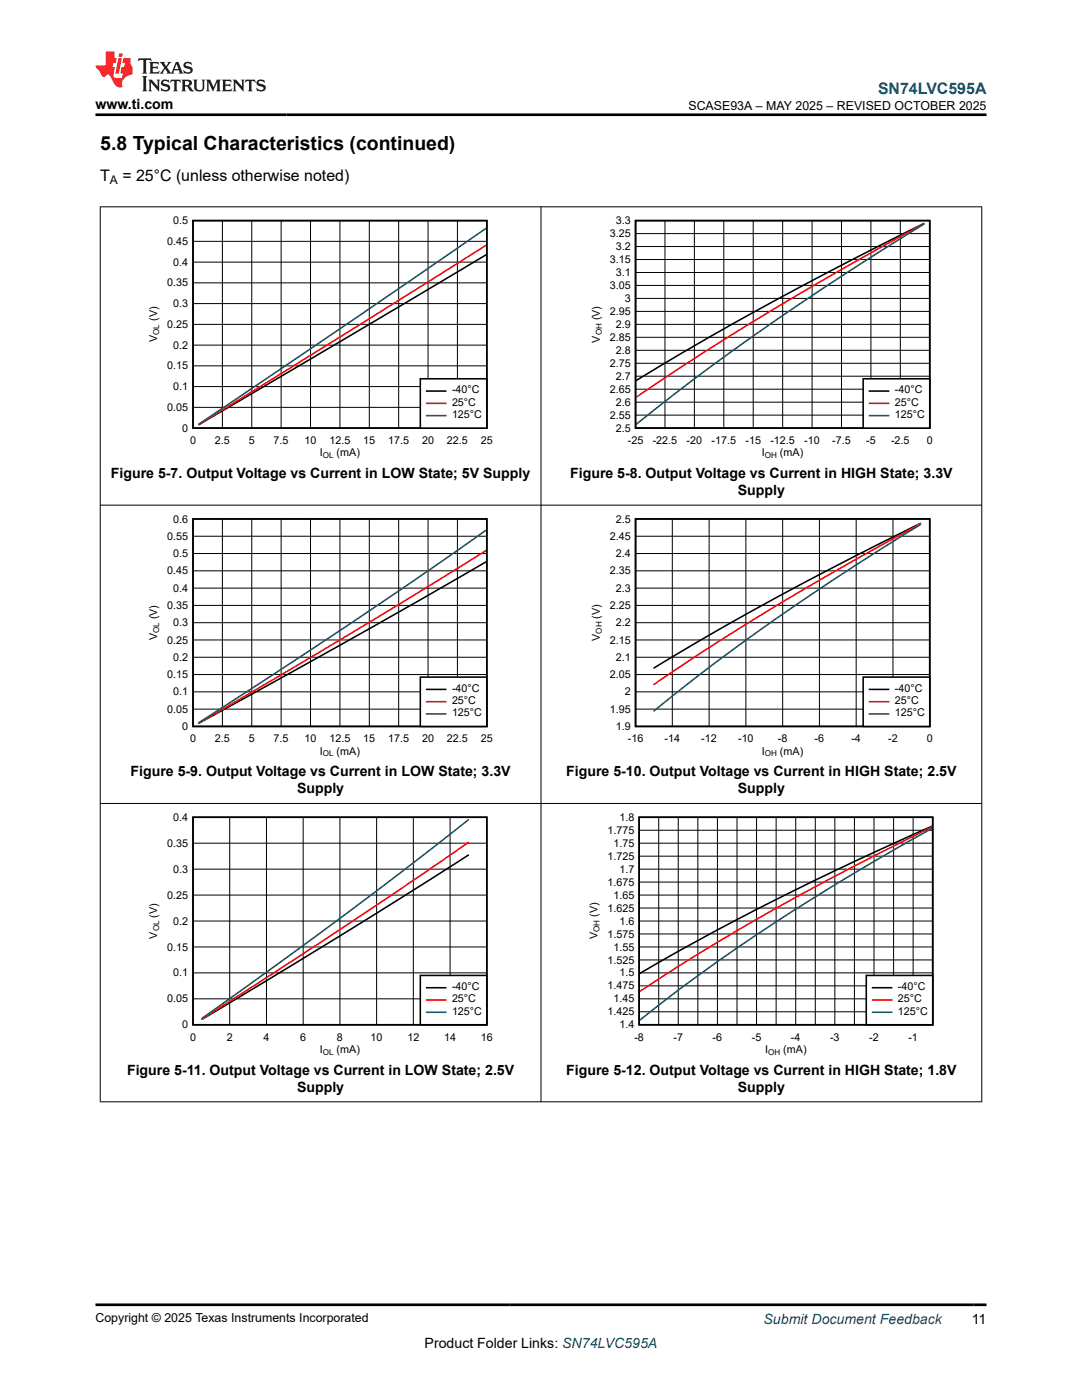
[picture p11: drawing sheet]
<svg xmlns="http://www.w3.org/2000/svg" width="216mm" height="279mm" viewBox="0 0 216 279" stroke-linecap="round" stroke-linejoin="round" font-family="sans-serif">
<path d="M38.5 44h58.6v41.4h-58.6zM97 50.9l-57.3 33.9" fill="none" stroke="#000" stroke-width=".31"/>
<g fill="none" stroke="#000" stroke-width=".2">
<path d="M38.5 56.5h58.6M38.5 52.3h58.6M38.5 48.2h58.6M44.4 44v41.4M50.2 44v41.4M56.1 44v41.4M62 44v41.4M67.8 44v41.4M73.7 44v41.4M79.6 44v41.4M85.4 44v41.4M91.3 44v41.4"/>
<path d="M38.5 77.2h58.6M38.5 73h58.6M38.5 68.9h58.6M38.5 64.7h58.6M38.5 60.6h58.6M38.5 81.3h58.6"/>
</g>
<path d="M97 49l-57.3 35.7" fill="none" stroke="#f00" stroke-width=".31"/>
<path d="M97 45.6l-26.8 18.4-30.5 20.6" fill="none" stroke="#105465" stroke-width=".31"/>
<path d="M83.9 75.6h13.2v9.8h-13.2z" fill-rule="evenodd" fill="#fff"/>
<path d="M126.8 44h58.7v41.4h-58.7zM184.3 44.6l-14 7.1-15.3 8.1-12.9 7.2-15.1 8.9M83.9 75.6h13.2v9.8h-13.2zM85.1 78h3.8" fill="none" stroke="#000" stroke-width=".31"/>
<path d="M184.3 44.7l-15.2 8.4-15.3 8.9-12.9 8-13.9 9.3M85.1 80.5h3.8" fill="none" stroke="#f00" stroke-width=".31"/>
<path d="M184.3 44.7l-15.2 9.7-14.1 9.4a445.4 445.4 0 0 0-28 20.9M85.1 82.9h3.8" fill="none" stroke="#105465" stroke-width=".31"/>
<g fill="none" stroke="#000" stroke-width=".2">
<path d="M126.8 59.6h58.7M126.8 57h58.7M126.8 54.4h58.7M126.8 51.8h58.7M126.8 49.2h58.7M126.8 46.6h58.7M132.7 44v41.4M138.6 44v41.4M144.4 44v41.4M150.3 44v41.4M156.2 44v41.4M162 44v41.4"/>
<path d="M167.9 44v41.4M173.8 44v41.4M179.6 44v41.4M126.8 77.7h58.7M126.8 75.1h58.7M126.8 72.5h58.7M126.8 69.9h58.7M126.8 67.3h58.7M126.8 64.7h58.7M126.8 62.1h58.7M126.8 82.8h58.7M126.8 80.3h58.7"/>
</g>
<path d="M172.2 75.6h13.3v9.8h-13.3z" fill-rule="evenodd" fill="#fff"/>
<path d="M172.2 75.6h13.3v9.8h-13.3zM173.5 78h3.8M38.5 103.6h58.6v41.4h-58.6zM97 112.1l-23.3 13.4-34 18.8" fill="none" stroke="#000" stroke-width=".31"/>
<path d="M173.5 80.5h3.8M97 109.9l-26.8 16.4-30.5 18" fill="none" stroke="#f00" stroke-width=".31"/>
<path d="M173.5 82.9h3.8M97 105.8l-13.9 9.7-11.8 8-31.6 20.7" fill="none" stroke="#105465" stroke-width=".31"/>
<g fill="none" stroke="#000" stroke-width=".2">
<path d="M38.5 117.4h58.6M38.5 113.9h58.6M38.5 110.5h58.6M38.5 107h58.6M44.4 103.6v41.4M50.2 103.6v41.4M56.1 103.6v41.4M62 103.6v41.4M67.8 103.6v41.4M73.7 103.6v41.4M79.6 103.6v41.4M85.4 103.6v41.4"/>
<path d="M91.3 103.6v41.4M38.5 138.1h58.6M38.5 134.6h58.6M38.5 131.2h58.6M38.5 127.7h58.6M38.5 124.3h58.6M38.5 120.8h58.6M38.5 141.5h58.6"/>
</g>
<path d="M83.9 135.1h13.2v9.9h-13.2z" fill-rule="evenodd" fill="#fff"/>
<path d="M126.8 103.6h58.7v41.4h-58.7zM183.7 104.5a642.9 642.9 0 0 0-53.2 28.8M83.9 135.1h13.2v9.9h-13.2zM85.1 137.6h3.8" fill="none" stroke="#000" stroke-width=".31"/>
<path d="M183.7 104.5a571.8 571.8 0 0 0-53.2 32.1M85.1 140h3.8" fill="none" stroke="#f00" stroke-width=".31"/>
<path d="M183.7 104.7a478.4 478.4 0 0 0-53.2 37.2M85.1 142.5h3.8" fill="none" stroke="#105465" stroke-width=".31"/>
<g fill="none" stroke="#000" stroke-width=".2">
<path d="M126.8 117.4h58.7M126.8 113.9h58.7M126.8 110.5h58.7M126.8 107h58.7M134.2 103.6v41.4M141.5 103.6v41.4M148.8 103.6v41.4M156.2 103.6v41.4M163.5 103.6v41.4M170.8 103.6v41.4M178.2 103.6v41.4M126.8 138.1h58.7"/>
<path d="M126.8 134.6h58.7M126.8 131.2h58.7M126.8 127.7h58.7M126.8 124.3h58.7M126.8 120.8h58.7M126.8 141.5h58.7"/>
</g>
<path d="M172.2 135.1h13.3v9.9h-13.3z" fill-rule="evenodd" fill="#fff"/>
<path d="M172.2 135.1h13.3v9.9h-13.3zM173.5 137.6h3.8M38.5 163.1h58.6v41.4h-58.6zM93.5 170.6l-25.7 16.2-27.5 16.6" fill="none" stroke="#000" stroke-width=".31"/>
<path d="M173.5 140h3.8M93.5 168.1l-23.8 16.2-29.4 19" fill="none" stroke="#f00" stroke-width=".31"/>
<path d="M173.5 142.5h3.8M93.5 163.6a1200 1200 0 0 1-53.2 39.6" fill="none" stroke="#105465" stroke-width=".31"/>
<g fill="none" stroke="#000" stroke-width=".2">
<path d="M38.5 178.6h58.6M38.5 173.5h58.6M38.5 168.3h58.6M45.8 163.1v41.4M53.2 163.1v41.4M60.5 163.1v41.4M67.8 163.1v41.4M75.2 163.1v41.4M82.5 163.1v41.4M89.8 163.1v41.4M38.5 199.3h58.6M38.5 194.2h58.6"/>
<path d="M38.5 189h58.6M38.5 183.8h58.6"/>
</g>
<path d="M83.9 194.7h13.2v9.8h-13.2z" fill-rule="evenodd" fill="#fff"/>
<path d="M127.5 163.1h58.6v41.4h-58.6zM186 164.9a580 580 0 0 0-58.3 29.4M83.9 194.7h13.2v9.8h-13.2zM85.1 197.1h3.8" fill="none" stroke="#000" stroke-width=".31"/>
<path d="M186 165.1a501.3 501.3 0 0 0-58.3 32.8M85.1 199.6h3.8" fill="none" stroke="#f00" stroke-width=".31"/>
<path d="M186 165.3a427.2 427.2 0 0 0-54.6 35.3l-3.7 3M85.1 202h3.8" fill="none" stroke="#105465" stroke-width=".31"/>
<g fill="none" stroke="#000" stroke-width=".2">
<path d="M127.5 178.6h58.6M127.5 176h58.6M127.5 173.5h58.6M127.5 170.9h58.6M127.5 168.3h58.6M127.5 165.7h58.6M131.4 163.1v41.4M135.3 163.1v41.4M139.2 163.1v41.4M143.2 163.1v41.4M147.1 163.1v41.4M151 163.1v41.4"/>
<path d="M154.9 163.1v41.4M158.8 163.1v41.4M162.7 163.1v41.4M166.6 163.1v41.4M170.5 163.1v41.4M174.4 163.1v41.4M178.3 163.1v41.4M182.2 163.1v41.4M127.5 199.3h58.6M127.5 196.7h58.6M127.5 194.2h58.6M127.5 191.6h58.6"/>
<path d="M127.5 189h58.6M127.5 186.4h58.6M127.5 183.8h58.6M127.5 181.2h58.6M127.5 201.9h58.6"/>
</g>
<path d="M172.9 194.7h13.2v9.8h-13.2z" fill-rule="evenodd" fill="#fff"/>
<path d="M172.9 194.7h13.2v9.8h-13.2zM174.1 197.1h3.8" fill="none" stroke="#000" stroke-width=".31"/>
<path d="M174.1 199.6h3.8" fill="none" stroke="#f00" stroke-width=".31"/>
<path d="M174.1 202h3.8" fill="none" stroke="#105465" stroke-width=".31"/>
<path d="M19.9 41.3h176.1M20 41.2v178.8M107.9 41.2v178.8M195.9 41.2v178.8M19.9 100.8h176.1M19.9 160.4h176.1M19.9 219.9h176.1" fill="none" stroke="#000" stroke-width=".2"/>
<path d="M27.7 11.6l-.2 .6 .5-.2h.6v.1v2.2l-.2 .4h1l-.2-.4v-2.2v-.1h.5l.5 .2-.1-.6zM29.8 12.4l.2 .3v1.6l-.2 .4h1.9l.1-.6a1.08 1.08 0 0 1-1.3 .2v-.7h.6l.4 .2v-.7l-.4 .2h-.6v-.5l.2-.2a1 1 0 0 1 1 .3l-.1-.5zM31.8 12.4l1 1.1-1 1.2h.9l-.2-.2 .4-.8 .5 .8-.2 .2h1.6l-.2-.2 .1-.5h1l.1 .5-.1 .2h.9l-.2-.4-.8-1.9h-.5l-1 2.1-.8-1.1 .9-1h-.8l.2 .2-.5 .6-.3-.6 .1-.2zM35.2 12.8l.4 1h-.8zM36.8 12.5a.65 .65 0 0 0-.2 .7 .65 .65 0 0 0 .6 .5l.7 .1 .1 .3a.79 .79 0 0 1-.7 .4 .79 .79 0 0 1-.7-.5l.1 .7 .2-.1a.93 .93 0 0 0 1.1 0 .93 .93 0 0 0 .4-.9 1.46 1.46 0 0 0-1.2-.6l-.1-.3a1.09 1.09 0 0 1 1.2 .2l-.2-.6-.1 .1-.6-.2zM28.4 15.2l.2 .4v2.2l-.2 .4h1l-.2-.4v-2.2l.2-.4zM29.6 15.9l.2 .4v1.5l-.2 .4h.8l-.3-.4v-1.3l1.7 1.8v-2l.2-.4h-.8l.2 .2 .1 1.1-1.2-1.3zM32.3 16a.65 .65 0 0 0-.2 .8 .65 .65 0 0 0 .7 .4l.6 .2 .1 .2a.79 .79 0 0 1-.7 .4 .79 .79 0 0 1-.7-.5l.1 .7 .2-.1a.93 .93 0 0 0 1.1 .1 .93 .93 0 0 0 .4-1 1.46 1.46 0 0 0-1.2-.5l-.1-.4a1.09 1.09 0 0 1 1.2 .2l-.2-.6-.1 .1-.6-.1zM34.1 15.9l-.1 .6a.63 .63 0 0 1 .7-.3l.1 1.6-.3 .4h1l-.2-.4v-1.6a.66 .66 0 0 1 .8 .3l-.1-.6zM36.2 15.9l.2 .4v1.5l-.2 .4h.9l-.2-.2v-.7h.5l.1 .2a.79 .79 0 0 0 1.2 .6l-1-.9a.61 .61 0 0 0 .6-.6 .61 .61 0 0 0-.5-.7zM36.9 16.2h.2a.47 .47 0 0 1 .5 .1 .47 .47 0 0 1 .1 .5l-.2 .1-.6 .1zM38.5 15.9l.2 .2a2.27 2.27 0 0 0 .4 2 1.04 1.04 0 0 0 1.7-.7v-1.3l.2-.2h-.8l.2 .4v1.1a.6 .6 0 0 1-.6 .6 .6 .6 0 0 1-.6-.6v-1.1l.3-.4zM41.1 15.9l.2 .4v1.5l-.2 .4h.7l-.2-.4v-1.4l.9 1.9 .8-1.9v1.4l-.2 .4h1l-.3-.4v-1.5l.3-.4h-.8l-.7 1.5-.7-1.5zM44.3 15.9l.2 .4v1.5l-.2 .4h1.9l.1-.6a1.09 1.09 0 0 1-1.3 .2v-.7h.6l.4 .2v-.6l-.4 .2h-.6v-.6l.2-.1a1.01 1.01 0 0 1 1 .3l-.1-.6zM46.4 15.9l.3 .4v1.5l-.3 .4h.8l-.2-.4v-1.3l1.6 1.8v-2l.2-.4h-.7l.2 .2v1.1l-1.2-1.3zM49 15.9l-.1 .6a.63 .63 0 0 1 .8-.3v1.6l-.3 .4h1l-.2-.4v-1.6a.66 .66 0 0 1 .8 .3l-.1-.6zM51.4 16a.65 .65 0 0 0-.2 .8 .65 .65 0 0 0 .6 .4l.6 .2 .2 .2a.79 .79 0 0 1-.8 .4 .79 .79 0 0 1-.6-.5l.1 .7 .2-.1a.93 .93 0 0 0 1 .1 .93 .93 0 0 0 .5-1 1.46 1.46 0 0 0-1.3-.5l-.1-.4a1.09 1.09 0 0 1 1.3 .2l-.2-.6-.2 .1-.5-.1z" fill="#231f20"/>
<path d="M21.1 10.3v2.7h-2.1l.1 .4 .9 1a.95 .95 0 0 0 .9 .9 .59 .59 0 0 1 .6-.4 .59 .59 0 0 1 .5 .3l.4 .8a1.59 1.59 0 0 0 2.1 1.4 1.61 1.61 0 0 1 1-2.3l1-.3-.1-1.5a1.59 1.59 0 0 1-.4-1.7h-1.4l-.2 .9h.5l-.1 .9h-.5l-.2 .9v.3l.4 .1-.2 .9h-.6a.73 .73 0 0 1-1.1-.7l.3-1.5h-.5l.2-.9h.5l.2-.9h-.5v-1.3zM23.6 11.6l-.6 3.1h.7l.6-3.1zM23.8 10.7l-.1 .6h.7l.1-.6z" fill="#ed1c24"/>
<path d="M19 22.9h177.8M19 260.4h177.8" fill="none" stroke="#000" stroke-width=".53"/>
<text font-size="3.9" x="20" y="29.9">5.8 Typical Characteristics (continued)</text>
<text font-size="3.2" fill="#00f" x="175.2" y="18.7">SN74LVC595A</text>
<g font-size="3.2">
<text x="20" y="36.1">T</text>
<text x="24.4" y="36.1">= 25°C (unless otherwise noted)</text>
</g>
<g font-size="2.8">
<text x="19" y="21.8">www.ti.com</text>
<text x="22.1" y="95.4">Figure 5-7. Output Voltage vs Current in LOW State; 5V Supply</text>
<text x="113.8" y="95.4">Figure 5-8. Output Voltage vs Current in HIGH State; 3.3V</text>
<text x="147.2" y="98.8">Supply</text>
<text x="26.1" y="155">Figure 5-9. Output Voltage vs Current in LOW State; 3.3V</text>
<text x="113" y="155">Figure 5-10. Output Voltage vs Current in HIGH State; 2.5V</text>
<text x="59.3" y="158.4">Supply</text>
<text x="147.2" y="158.4">Supply</text>
<text x="25.3" y="214.5">Figure 5-11. Output Voltage vs Current in LOW State; 2.5V</text>
<text x="113" y="214.5">Figure 5-12. Output Voltage vs Current in HIGH State; 1.8V</text>
<text x="59.3" y="217.9">Supply</text>
<text x="147.2" y="217.9">Supply</text>
<text x="84.7" y="269">Product Folder Links: SN74LVC595A</text>
<text x="193.9" y="264.2">11</text>
</g>
<text font-size="2.8" fill="#00f" x="152.4" y="264.2">Submit Document Feedback</text>
<g font-size="2.5">
<text x="137.4" y="21.9">SCASE93A – MAY 2025 – REVISED OCTOBER 2025</text>
<text x="19" y="263.9">Copyright © 2025 Texas Instruments Incorporated</text>
</g>
<text font-size="2.4" x="21.9" y="36.7">A</text>
<g font-size="2.1">
<text x="34.6" y="44.7">0.5</text>
<text x="121.7" y="47.3">3.25</text>
<text x="122.9" y="44.7">3.3</text>
<text x="33.4" y="48.9">0.45</text>
<text x="34.6" y="53">0.4</text>
<text x="121.7" y="52.5">3.15</text>
<text x="122.9" y="49.9">3.2</text>
<text x="33.4" y="57.2">0.35</text>
<text x="121.7" y="57.7">3.05</text>
<text x="122.9" y="55.1">3.1</text>
<text x="31.4" y="64.1" transform="rotate(-90 31.4 64.1)">(V)</text>
<text x="33.4" y="65.5">0.25</text>
<text x="34.6" y="61.3">0.3</text>
<text x="119.7" y="63.9" transform="rotate(-90 119.7 63.9)">(V)</text>
<text x="121.7" y="62.9">2.95</text>
<text x="122.9" y="65.5">2.9</text>
<text x="124.7" y="60.3">3</text>
<text x="31.4" y="68.2" transform="rotate(-90 31.4 68.2)">V</text>
<text x="34.6" y="69.6">0.2</text>
<text x="119.7" y="68.4" transform="rotate(-90 119.7 68.4)">V</text>
<text x="121.7" y="68">2.85</text>
<text x="122.9" y="70.6">2.8</text>
<text x="33.4" y="73.7">0.15</text>
<text x="34.6" y="77.9">0.1</text>
<text x="121.7" y="73.2">2.75</text>
<text x="122.9" y="75.8">2.7</text>
<text x="33.4" y="82">0.05</text>
<text x="90.2" y="78.5">-40°C</text>
<text x="90.2" y="81">25°C</text>
<text x="90.2" y="83.4">125°C</text>
<text x="121.7" y="83.6">2.55</text>
<text x="121.7" y="78.4">2.65</text>
<text x="122.9" y="81">2.6</text>
<text x="178.6" y="78.5">-40°C</text>
<text x="178.6" y="81">25°C</text>
<text x="178.6" y="83.4">125°C</text>
<text x="36.4" y="86.2">0</text>
<text x="37.9" y="88.6">0</text>
<text x="42.9" y="88.6">2.5</text>
<text x="49.6" y="88.6">5</text>
<text x="54.6" y="88.6">7.5</text>
<text x="60.8" y="88.6">10</text>
<text x="65.7" y="88.6">12.5</text>
<text x="72.5" y="88.6">15</text>
<text x="77.5" y="88.6">17.5</text>
<text x="84.2" y="88.6">20</text>
<text x="89.2" y="88.6">22.5</text>
<text x="95.9" y="88.6">25</text>
<text x="122.9" y="86.2">2.5</text>
<text x="125.3" y="88.6">-25</text>
<text x="130.2" y="88.6">-22.5</text>
<text x="137" y="88.6">-20</text>
<text x="142" y="88.6">-17.5</text>
<text x="148.7" y="88.6">-15</text>
<text x="153.7" y="88.6">-12.5</text>
<text x="160.5" y="88.6">-10</text>
<text x="166.1" y="88.6">-7.5</text>
<text x="172.8" y="88.6">-5</text>
<text x="177.8" y="88.6">-2.5</text>
<text x="184.9" y="88.6">0</text>
<text x="63.8" y="91.1">I</text>
<text x="67.2" y="91.1">(mA)</text>
<text x="152" y="91.1">I</text>
<text x="155.6" y="91.1">(mA)</text>
<text x="33.4" y="107.7">0.55</text>
<text x="34.6" y="104.3">0.6</text>
<text x="121.7" y="107.7">2.45</text>
<text x="122.9" y="104.3">2.5</text>
<text x="34.6" y="111.2">0.5</text>
<text x="122.9" y="111.2">2.4</text>
<text x="33.4" y="114.6">0.45</text>
<text x="34.6" y="118.1">0.4</text>
<text x="121.7" y="114.6">2.35</text>
<text x="122.9" y="118.1">2.3</text>
<text x="31.4" y="123.6" transform="rotate(-90 31.4 123.6)">(V)</text>
<text x="33.4" y="121.5">0.35</text>
<text x="34.6" y="125">0.3</text>
<text x="119.7" y="123.5" transform="rotate(-90 119.7 123.5)">(V)</text>
<text x="121.7" y="121.5">2.25</text>
<text x="122.9" y="125">2.2</text>
<text x="31.4" y="127.8" transform="rotate(-90 31.4 127.8)">V</text>
<text x="33.4" y="128.4">0.25</text>
<text x="34.6" y="131.9">0.2</text>
<text x="119.7" y="127.9" transform="rotate(-90 119.7 127.9)">V</text>
<text x="121.7" y="128.4">2.15</text>
<text x="122.9" y="131.9">2.1</text>
<text x="33.4" y="135.3">0.15</text>
<text x="121.7" y="135.3">2.05</text>
<text x="33.4" y="142.2">0.05</text>
<text x="34.6" y="138.8">0.1</text>
<text x="90.2" y="138.1">-40°C</text>
<text x="90.2" y="140.5">25°C</text>
<text x="90.2" y="143">125°C</text>
<text x="121.7" y="142.2">1.95</text>
<text x="124.7" y="138.8">2</text>
<text x="178.6" y="138.1">-40°C</text>
<text x="178.6" y="140.5">25°C</text>
<text x="178.6" y="143">125°C</text>
<text x="36.4" y="145.7">0</text>
<text x="37.9" y="148.1">0</text>
<text x="42.9" y="148.1">2.5</text>
<text x="49.6" y="148.1">5</text>
<text x="54.6" y="148.1">7.5</text>
<text x="60.8" y="148.1">10</text>
<text x="65.7" y="148.1">12.5</text>
<text x="72.5" y="148.1">15</text>
<text x="77.5" y="148.1">17.5</text>
<text x="84.2" y="148.1">20</text>
<text x="89.2" y="148.1">22.5</text>
<text x="95.9" y="148.1">25</text>
<text x="122.9" y="145.7">1.9</text>
<text x="125.3" y="148.1">-16</text>
<text x="132.6" y="148.1">-14</text>
<text x="139.9" y="148.1">-12</text>
<text x="147.3" y="148.1">-10</text>
<text x="155.2" y="148.1">-8</text>
<text x="162.6" y="148.1">-6</text>
<text x="169.9" y="148.1">-4</text>
<text x="177.2" y="148.1">-2</text>
<text x="184.9" y="148.1">0</text>
<text x="63.8" y="150.6">I</text>
<text x="67.2" y="150.6">(mA)</text>
<text x="152" y="150.6">I</text>
<text x="155.6" y="150.6">(mA)</text>
<text x="34.6" y="163.8">0.4</text>
<text x="121.2" y="166.4">1.775</text>
<text x="123.6" y="163.8">1.8</text>
<text x="33.4" y="169">0.35</text>
<text x="121.2" y="171.6">1.725</text>
<text x="122.4" y="169">1.75</text>
<text x="33.4" y="179.4">0.25</text>
<text x="34.6" y="174.2">0.3</text>
<text x="121.2" y="176.8">1.675</text>
<text x="122.4" y="179.4">1.65</text>
<text x="123.6" y="174.2">1.7</text>
<text x="31.4" y="183.1" transform="rotate(-90 31.4 183.1)">(V)</text>
<text x="34.6" y="184.5">0.2</text>
<text x="119.2" y="183" transform="rotate(-90 119.2 183)">(V)</text>
<text x="121.2" y="181.9">1.625</text>
<text x="123.6" y="184.5">1.6</text>
<text x="31.4" y="187.3" transform="rotate(-90 31.4 187.3)">V</text>
<text x="33.4" y="189.7">0.15</text>
<text x="119.2" y="187.5" transform="rotate(-90 119.2 187.5)">V</text>
<text x="121.2" y="187.1">1.575</text>
<text x="122.4" y="189.7">1.55</text>
<text x="34.6" y="194.9">0.1</text>
<text x="90.2" y="197.6">-40°C</text>
<text x="121.2" y="197.5">1.475</text>
<text x="121.2" y="192.3">1.525</text>
<text x="123.6" y="194.9">1.5</text>
<text x="179.2" y="197.6">-40°C</text>
<text x="33.4" y="200.1">0.05</text>
<text x="90.2" y="200">25°C</text>
<text x="90.2" y="202.5">125°C</text>
<text x="121.2" y="202.6">1.425</text>
<text x="122.4" y="200.1">1.45</text>
<text x="179.2" y="200">25°C</text>
<text x="179.2" y="202.5">125°C</text>
<text x="36.4" y="205.2">0</text>
<text x="37.9" y="207.7">0</text>
<text x="45.2" y="207.7">2</text>
<text x="52.6" y="207.7">4</text>
<text x="59.9" y="207.7">6</text>
<text x="67.2" y="207.7">8</text>
<text x="74" y="207.7">10</text>
<text x="81.3" y="207.7">12</text>
<text x="88.6" y="207.7">14</text>
<text x="95.9" y="207.7">16</text>
<text x="123.6" y="205.2">1.4</text>
<text x="126.6" y="207.7">-8</text>
<text x="134.4" y="207.7">-7</text>
<text x="142.2" y="207.7">-6</text>
<text x="150" y="207.7">-5</text>
<text x="157.8" y="207.7">-4</text>
<text x="165.6" y="207.7">-3</text>
<text x="173.4" y="207.7">-2</text>
<text x="181.2" y="207.7">-1</text>
<text x="63.8" y="210.1">I</text>
<text x="67.2" y="210.1">(mA)</text>
<text x="152.7" y="210.1">I</text>
<text x="156.3" y="210.1">(mA)</text>
</g>
<g font-size="1.6">
<text x="31.8" y="66.8" transform="rotate(-90 31.8 66.8)">OL</text>
<text x="120.1" y="66.9" transform="rotate(-90 120.1 66.9)">OH</text>
<text x="64.4" y="91.4">OL</text>
<text x="152.6" y="91.4">OH</text>
<text x="31.8" y="126.4" transform="rotate(-90 31.8 126.4)">OL</text>
<text x="120.1" y="126.5" transform="rotate(-90 120.1 126.5)">OH</text>
<text x="64.4" y="151">OL</text>
<text x="152.6" y="151">OH</text>
<text x="31.8" y="185.9" transform="rotate(-90 31.8 185.9)">OL</text>
<text x="119.6" y="186" transform="rotate(-90 119.6 186)">OH</text>
<text x="64.4" y="210.5">OL</text>
<text x="153.3" y="210.5">OH</text>
</g>
</svg>
